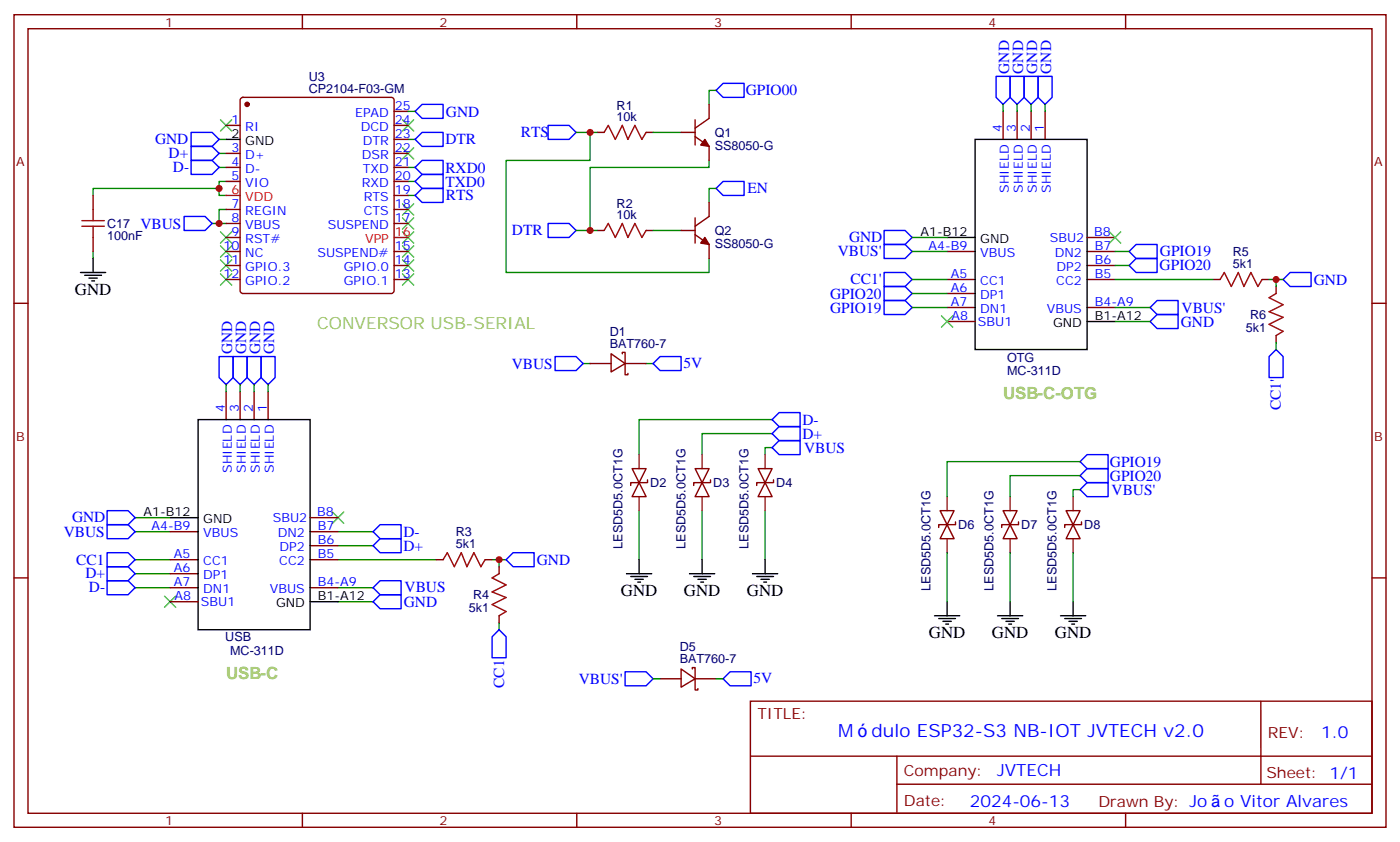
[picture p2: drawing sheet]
<svg xmlns="http://www.w3.org/2000/svg" width="353mm" height="212mm" viewBox="0 0 353 212" stroke-linecap="round" stroke-linejoin="round" font-family="sans-serif">
<g fill="none" stroke="#870000" stroke-width=".35">
<path d="M3.5 3.7h345.7v204.6h-345.7zM7.1 7.2h338.6v197.6h-338.6zM76.2 3.7v3.5M145.3 3.7v3.5M214.5 3.7v3.5M283.6 3.7v3.5M57 31.6h3.5M57 38.6h3.5M60.7 24.7l.5-.2h37.4a.71 .71 0 0 1 .7 .7v48l-.2 .5-.5 .2h-37.4l-.5-.2-.2-.5v-48zM99.3 31.6h3.5M99.3 38.6h3.5M99.3 35.1h3.5"/>
<path d="M99.3 28h3.5M150.5 33.3h1.7M162.8 33.3h1.8M171.6 33.3h3.6M175.2 34.4l3.5 2.5v3.5M175.2 30.2v6.3M178.7 26.3v3.5l-3.5 2.5M252.8 28v7.1M256.3 28v7.1M259.8 28v7.1M263.3 28v7.1M23.5 49.2v3.5"/>
<path d="M23.5 59.8v3.5M57 42.2h3.5M57 45.7h3.5M57 52.7h3.5M57 56.3h3.5M57 59.8h3.5M99.3 42.2h3.5M99.3 45.7h3.5M99.3 52.7h3.5M99.3 56.3h3.5M99.3 49.2h3.5M150.5 58h1.7"/>
<path d="M162.8 58h1.8M171.6 58h3.6M175.2 59.1l3.5 2.5v3.5M175.2 54.9v6.3M178.7 51v3.5l-3.5 2.5M273.9 59.8h7.1M3.5 76.4h3.6M57 63.3h3.5M57 66.9h3.5M57 70.4h3.5M99.3 63.3h3.5M99.3 66.9h3.5"/>
<path d="M99.3 70.4h3.5M238.7 63.3h7M238.7 70.4h7M238.7 73.9h7M238.7 77.4h7M273.9 63.3h7.1M273.9 66.9h7.1M273.9 70.4h7.1M273.9 77.4h7.1M305.7 70.4h1.7M318 70.4h1.8M321.6 72.1v1.8"/>
<path d="M345.7 76.4h3.5M57 98.6v7.1M60.5 98.6v7.1M64 98.6v7.1M67.6 98.6v7.1M148.7 91.5h5.3M154 89.1l3.5 2.4-3.5 2.2zM156.8 89.1v-.4h.7v5.7h.7v-.4M157.5 91.5h5.3M238.7 81h7M321.6 84.5v1.8M159.3 118h3.5l-1.8 3.5z"/>
<path d="M175.2 118h3.5l-1.8 3.5zM191 118h3.6l-1.8 3.5zM42.9 133.9h7M78.1 133.9h7.1M78.1 137.4h7.1M78.1 130.4h7.1M161 121.5l1.8 3.6h-3.5zM163.2 120.8v.7h-4.3v.7M176.9 121.5l1.8 3.6h-3.5zM179 120.8v.7h-4.2v.7M192.8 121.5l1.8 3.6h-3.6zM194.9 120.8v.7h-4.2v.7"/>
<path d="M236.9 128.6h3.5l-1.7 3.5zM238.7 132.1l1.7 3.5h-3.5zM240.8 131.4v.7h-4.3v.7M252.8 128.6h3.5l-1.8 3.5zM254.5 132.1l1.8 3.5h-3.5zM256.6 131.4v.7h-4.2v.7M268.6 128.6h3.6l-1.8 3.5zM270.4 132.1l1.8 3.5h-3.6zM272.5 131.4v.7h-4.2v.7M3.5 145.5h3.6M42.9 140.9h7M42.9 144.5h7"/>
<path d="M42.9 148h7M42.9 151.5h7M78.1 140.9h7.1M78.1 148h7.1M109.9 140.9h1.8M122.2 140.9h1.8M125.8 142.7v1.8M125.8 155v1.8M345.7 145.5h3.5M166.3 170.9h5.3M171.6 168.5l3.6 2.4-3.6 2.1zM174.4 168.5v-.4h.8v5.6h.7v-.3"/>
<path d="M175.2 170.9h5.2M189.1 176.6h156.6v28.2h-156.6zM317.7 176.6v20.9M189.1 190.4h156.5M226 197.5h119.6M226 190.4v14.1M76.2 204.8v3.5M145.3 204.8v3.5M214.5 204.8v3.5M283.6 204.8v3.5"/>
</g>
<g fill="none" stroke="#008700" stroke-width=".35">
<path d="M55.2 35.1h1.8M55.2 38.6h1.8M102.8 35.1h1.8M102.8 28h1.8M145.2 33.3h5.3M148.7 33.3v7.1h-21.2v28.2h51.2v-3.5M164.6 33.3h7M180.4 22.8h-1.7v3.5M252.8 26.3v1.7M256.3 26.3v1.7M259.8 26.3v1.7M263.3 26.3v1.7"/>
<path d="M53.4 56.3h3.6M55.2 47.4h-31.7v1.8M55.2 42.2h1.8M57 45.7h-1.8v3.5h1.8M57 52.7h-1.8v3.6M102.8 49.2h1.8M102.8 45.7h1.8M102.8 42.2h1.8M145.2 58h5.3M164.6 58h7M178.7 40.4v1.8h-30v15.8M180.4 47.4h-1.7v3.6"/>
<path d="M229.8 59.8h8.9M23.5 63.3v1.8M229.8 77.4h8.9M229.8 63.3h8.9M229.8 73.9h8.9M229.8 70.4h8.9M281 77.4h8.8M281 63.3h3.5M281 66.9h3.5M281 70.4h24.7M319.8 70.4h1.8v1.7M321.6 70.4h1.7"/>
<path d="M57 96.8v1.8M60.5 96.8v1.8M64 96.8v1.8M67.6 96.8v1.8M146.9 91.5h1.8M162.8 91.5h1.8M281 81h8.8M321.6 86.3v1.7M194.6 105.7h-33.6v8.8M194.6 109.2h-17.7v5.3M194.6 112.7h-1.8v1.8M272.2 119.8h-17.7v5.3"/>
<path d="M272.2 116.2h-33.5v8.9M34 133.9h8.9M34 130.4h8.9M85.2 137.4h8.8M85.2 133.9h8.8M161 128.6v12.3M176.9 128.6v12.3M192.8 128.6v12.3M238.7 139.2v12.3M254.5 139.2v12.3M270.4 139.2v12.3M272.2 123.3h-1.8v1.8"/>
<path d="M34 140.9h8.9M34 144.5h8.9M34 148h8.9M85.2 140.9h24.7M85.2 148h8.8M85.2 151.5h8.8M124 140.9h1.8v1.8M125.8 140.9h1.7M125.8 156.8v1.8M164.6 170.9h1.7M180.4 170.9h1.8"/>
</g>
<g fill="none" stroke="#00f" stroke-width=".35">
<path d="M251 19.2h3.5v5.3l-1.7 1.8-1.8-1.8zM254.5 19.2h3.6v5.3l-1.8 1.8-1.8-1.8zM258.1 19.2h3.5v5.3l-1.8 1.8-1.7-1.8zM261.6 19.2h3.5v5.3l-1.8 1.8-1.7-1.8zM48.2 36.9h5.2l1.8 1.7-1.8 1.8h-5.2zM48.2 33.3h5.2l1.8 1.8-1.8 1.8h-5.2zM104.6 35.1l1.8-1.8h5.3v3.6h-5.3zM104.6 28l1.8-1.7h5.3v3.5h-5.3zM138.1 31.6h5.3l1.8 1.7-1.8 1.8h-5.3zM182.2 21h5.3v3.5h-5.3l-1.8-1.7zM46.4 54.5h5.3l1.7 1.8-1.7 1.7h-5.3zM48.2 40.4h5.2l1.8 1.8-1.8 1.7h-5.2z"/>
<path d="M104.6 49.2l1.8-1.8h5.3v3.6h-5.3zM104.6 45.7l1.8-1.8h5.3v3.5h-5.3zM104.6 42.2l1.8-1.8h5.3v3.5h-5.3zM138.1 56.3h5.3l1.8 1.7-1.8 1.8h-5.3zM182.2 45.7h5.3v3.5h-5.3l-1.8-1.8zM222.8 58h5.3l1.7 1.8-1.7 1.8h-5.3zM222.8 61.6h5.3l1.7 1.7-1.7 1.8h-5.3zM222.8 75.7h5.3l1.7 1.7-1.7 1.8h-5.3zM222.8 72.1h5.3l1.7 1.8-1.7 1.8h-5.3zM222.8 68.6h5.3l1.7 1.8-1.7 1.7h-5.3zM284.5 63.3l1.8-1.7h5.3v3.5h-5.3zM284.5 66.9l1.8-1.8h5.3v3.5h-5.3z"/>
<path d="M289.8 77.4l1.8-1.7h5.3v3.5h-5.3zM325.1 68.6h5.3v3.5h-5.3l-1.8-1.7zM55.2 89.8h3.5v5.3l-1.7 1.7-1.8-1.7zM58.7 89.8h3.6v5.3l-1.8 1.7-1.8-1.7zM62.3 89.8h3.5v5.3l-1.8 1.7-1.7-1.7zM65.8 89.8h3.5v5.3l-1.7 1.7-1.8-1.7zM139.9 89.8h5.3l1.7 1.7-1.7 1.8h-5.3zM164.6 91.5l1.7-1.7h5.3v3.5h-5.3zM289.8 81l1.8-1.8h5.3v3.5h-5.3zM321.6 88l1.7 1.8v5.3h-3.5v-5.3zM194.6 112.7l1.7-1.8h5.3v3.6h-5.3zM194.6 105.7l1.7-1.8h5.3v3.5h-5.3z"/>
<path d="M194.6 109.2l1.7-1.8h5.3v3.5h-5.3zM272.2 119.8l1.7-1.8h5.3v3.5h-5.3zM272.2 116.2l1.7-1.7h5.3v3.5h-5.3zM27 139.2h5.3l1.7 1.7-1.7 1.8h-5.3zM27 128.6h5.3l1.7 1.8-1.7 1.7h-5.3zM27 132.1h5.3l1.7 1.8-1.7 1.7h-5.3zM95.8 135.6h5.3v3.6h-5.3l-1.8-1.8zM95.8 132.1h5.3v3.5h-5.3l-1.8-1.7zM272.2 123.3l1.7-1.8h5.3v3.6h-5.3zM27 142.7h5.3l1.7 1.8-1.7 1.7h-5.3zM27 146.2h5.3l1.7 1.8-1.7 1.8h-5.3zM94 151.5l1.8-1.7h5.3v3.5h-5.3z"/>
<path d="M94 148l1.8-1.8h5.3v3.6h-5.3zM125.8 158.6l1.7 1.7v5.3h-3.5v-5.3zM127.5 140.9l1.8-1.7h5.3v3.5h-5.3zM157.5 169.2h5.3l1.8 1.7-1.8 1.8h-5.3zM182.2 170.9l1.8-1.7h5.3v3.5h-5.3z"/>
</g>
<path d="M152.2 33.3l1.1-1.7 1.7 3.5 1.8-3.5 1.4 3.5 1.8-3.5 1.7 3.5 1.1-1.8M20.6 57h5.7M20.6 55.6h5.7M23.5 52.7v2.9M23.5 57v2.8M152.2 58l1.1-1.7 1.7 3.5 1.8-3.5 1.4 3.5 1.8-3.5 1.7 3.5 1.1-1.8M307.4 70.4l1.1-1.8 1.8 3.5 1.7-3.5 1.4 3.5 1.8-3.5 1.8 3.5 1-1.7M321.6 73.9l-1.8 1.1 3.5 1.7-3.5 1.8 3.5 1.4-3.5 1.8 3.5 1.7-1.7 1.1M111.7 140.9l1-1.7 1.8 3.5 1.7-3.5 1.5 3.5 1.7-3.5 1.8 3.5 1-1.8M125.8 144.5l-1.8 1 3.5 1.8-3.5 1.7 3.5 1.5-3.5 1.7 3.5 1.8-1.7 1" fill="none" stroke="#a10000" stroke-width=".35"/>
<g fill="none" stroke="#3c3" stroke-width=".35">
<path d="M55.6 30.2l2.8 2.8M58.4 30.2l-2.8 2.8M101.4 37.2l2.8 2.8M101.4 30.2l2.8 2.8M104.2 37.2l-2.8 2.8M104.2 30.2l-2.8 2.8M55.6 58.4l2.8 2.8M58.4 58.4l-2.8 2.8M101.4 51.3l2.8 2.9M101.4 54.9l2.8 2.8M101.4 58.4l2.8 2.8M104.2 51.3l-2.8 2.9"/>
<path d="M104.2 54.9l-2.8 2.8M104.2 58.4l-2.8 2.8M279.6 58.4l2.8 2.8M282.4 58.4l-2.8 2.8M55.6 69l2.8 2.8M55.6 65.4l2.8 2.9M55.6 61.9l2.8 2.8M58.4 69l-2.8 2.8M58.4 65.4l-2.8 2.9M58.4 61.9l-2.8 2.8M101.4 61.9l2.8 2.8M101.4 65.4l2.8 2.9"/>
<path d="M101.4 69l2.8 2.8M104.2 61.9l-2.8 2.8M104.2 65.4l-2.8 2.9M104.2 69l-2.8 2.8M237.2 79.6l2.9 2.8M240.1 79.6l-2.9 2.8M83.8 128.9l2.8 2.9M86.6 128.9l-2.8 2.9M41.5 150.1l2.8 2.8M44.3 150.1l-2.8 2.8"/>
</g>
<g fill="none" stroke="#000" stroke-width=".35">
<path d="M57 35.1h3.5M245.7 35.1h28.2v52.9h-28.2zM238.7 59.8h7M20.3 68.6h6.3M21.3 69.3h4.3M22.4 70h2.1M23.1 70.7h.7M23.5 65.1v3.5M273.9 81h7.1M49.9 105.7h28.2v52.9h-28.2zM42.9 130.4h7M78.1 151.5h7.1"/>
<path d="M157.9 144.5h6.3M158.9 145.2h4.3M160 145.9h2.1M160.7 146.6h.7M161 140.9v3.6M173.7 144.5h6.4M174.8 145.2h4.2M175.9 145.9h2.1M176.6 146.6h.7M176.9 140.9v3.6M189.6 144.5h6.4M190.7 145.2h4.2"/>
<path d="M191.7 145.9h2.2M192.4 146.6h.7M192.8 140.9v3.6M235.5 155h6.3M236.5 155.8h4.3M237.6 156.5h2.1M238.3 157.2h.7M238.7 151.5v3.5M251.4 155h6.3M252.4 155.8h4.2M253.5 156.5h2.1M254.2 157.2h.7"/>
<path d="M254.5 151.5v3.5M267.2 155h6.4M268.3 155.8h4.2M269.3 156.5h2.2M270.1 157.2h.7M270.4 151.5v3.5"/>
</g>
<path d="M161 114.5v3.5M176.9 114.5v3.5M192.8 114.5v3.5M161 125.1v3.5M176.9 125.1v3.5M192.8 125.1v3.5M238.7 125.1v3.5M238.7 135.6v3.6M254.5 125.1v3.5M254.5 135.6v3.6M270.4 125.1v3.5M270.4 135.6v3.6" fill="none" stroke="#8c2424" stroke-width=".35"/>
<g fill="#870000" stroke="#870000" stroke-width=".35">
<path d="M177.6 35.1l1.1 1.8-2.1-.4z"/>
<path d="M177.6 59.8l1.1 1.8-2.1-.4z"/>
<circle cx="62.3" cy="26.3" r=".53"/>
</g>
<path d="M57 49.2h3.5M99.3 59.8h3.5" fill="none" stroke="#f00" stroke-width=".35"/>
<g fill="#c00">
<circle cx="125.8" cy="140.9" r=".88"/>
<circle cx="148.7" cy="33.3" r=".88"/>
<circle cx="148.7" cy="58" r=".88"/>
<circle cx="55.2" cy="47.4" r=".88"/>
<circle cx="55.2" cy="56.3" r=".88"/>
<circle cx="321.6" cy="70.4" r=".88"/>
</g>
<g font-size="4.6" fill="#00f">
<text x="211.2" y="185.6">M</text>
<text x="219.6" y="185.6">dulo ESP32-S3 NB-IOT JVTECH v2.0</text>
</g>
<g font-size="4.2">
<text x="18.9" y="74.3">GND</text>
<text x="156.5" y="150.1">GND</text>
<text x="172.3" y="150.1">GND</text>
<text x="188.2" y="150.1">GND</text>
<text x="234.1" y="160.7">GND</text>
<text x="249.9" y="160.7">GND</text>
<text x="265.8" y="160.7">GND</text>
</g>
<g font-size="4.2" fill="#a7c43b">
<text x="79.9" y="82.7">CONVERSOR USB-SERIAL</text>
<text x="252.8" y="100.4">USB-C-OTG</text>
<text x="57" y="170.9">USB-C</text>
</g>
<g font-size="4.2" fill="#00f">
<text x="332.9" y="185.8">1.0</text>
<text x="251.3" y="195.4">JVTECH</text>
<text x="244.3" y="203.2">2024-06-13</text>
<text x="308.5" y="203.1">o Vitor Alvares</text>
</g>
<g font-size="3.9" fill="#00f">
<text x="187.9" y="24">GPIO00</text>
<text x="254.3" y="18.6" transform="rotate(-90 254.3 18.6)">GND</text>
<text x="257.8" y="18.6" transform="rotate(-90 257.8 18.6)">GND</text>
<text x="261.3" y="18.6" transform="rotate(-90 261.3 18.6)">GND</text>
<text x="264.9" y="18.6" transform="rotate(-90 264.9 18.6)">GND</text>
<text x="112.4" y="29.3">GND</text>
<text x="131.2" y="34.6">RTS</text>
<text x="39.1" y="36.4">GND</text>
<text x="42.5" y="39.9">D+</text>
<text x="112.2" y="36.3">DTR</text>
<text x="43.6" y="43.4">D-</text>
<text x="112.2" y="47">TXD0</text>
<text x="112.2" y="43.5">RXD0</text>
<text x="112.4" y="50.5">RTS</text>
<text x="188.4" y="48.7">EN</text>
<text x="35.4" y="57.5">VBUS</text>
<text x="129" y="59.3">DTR</text>
<text x="211.1" y="64.5">VBUS'</text>
<text x="213.9" y="60.9">GND</text>
<text x="292.3" y="64.5">GPIO19</text>
<text x="214.3" y="71.6">CC1'</text>
<text x="292.2" y="68.1">GPIO20</text>
<text x="331.1" y="71.8">GND</text>
<text x="209.2" y="75.2">GPIO20</text>
<text x="209.2" y="78.7">GPIO19</text>
<text x="297.5" y="82.4">GND</text>
<text x="297.7" y="78.7">VBUS'</text>
<text x="58.5" y="89.1" transform="rotate(-90 58.5 89.1)">GND</text>
<text x="62" y="89.1" transform="rotate(-90 62 89.1)">GND</text>
<text x="65.6" y="89.1" transform="rotate(-90 65.6 89.1)">GND</text>
<text x="69.1" y="89.1" transform="rotate(-90 69.1 89.1)">GND</text>
<text x="129" y="92.9">VBUS</text>
<text x="172.2" y="92.6">5V</text>
<text x="202.2" y="107">D-</text>
<text x="322.8" y="103.4" transform="rotate(-90 322.8 103.4)">CC1'</text>
<text x="202.2" y="110.5">D+</text>
<text x="202.6" y="114">VBUS</text>
<text x="279.7" y="117.5">GPIO19</text>
<text x="279.7" y="121.1">GPIO20</text>
<text x="280.1" y="124.6">VBUS'</text>
<text x="18.2" y="131.4">GND</text>
<text x="16.1" y="135.2">VBUS</text>
<text x="101.7" y="135.2">D-</text>
<text x="19.2" y="142.2">CC1</text>
<text x="101.7" y="138.8">D+</text>
<text x="135.3" y="142.4">GND</text>
<text x="21.5" y="145.6">D+</text>
<text x="22.4" y="149.1">D-</text>
<text x="102" y="149.2">VBUS</text>
<text x="101.8" y="153">GND</text>
<text x="127" y="173.2" transform="rotate(-90 127 173.2)">CC1</text>
<text x="145.8" y="172.1">VBUS'</text>
<text x="189.9" y="172">5V</text>
</g>
<g font-size="3.9" fill="#800">
<text x="190.9" y="181.2">TITLE:</text>
<text x="319.5" y="185.8">REV:</text>
<text x="227.8" y="195.4">Company:</text>
<text x="319.1" y="196">Sheet: 1/1</text>
<text x="227.8" y="203">Date:</text>
<text x="276.8" y="203.1">Drawn By: Jo</text>
</g>
<g font-size="3.2" fill="#800">
<text x="41.6" y="6.7">1</text>
<text x="110.8" y="6.7">2</text>
<text x="179.9" y="6.7">3</text>
<text x="249.1" y="6.7">4</text>
<text x="4.1" y="41.8">A</text>
<text x="346.3" y="41.8">A</text>
<text x="4.1" y="110.9">B</text>
<text x="346.3" y="110.9">B</text>
<text x="41.6" y="207.8">1</text>
<text x="110.8" y="207.8">2</text>
<text x="179.9" y="207.8">3</text>
<text x="249.1" y="207.8">4</text>
</g>
<g font-size="3.2" fill="#000080">
<text x="77.8" y="23.5">CP2104-F03-GM</text>
<text x="77.8" y="20.3">U3</text>
<text x="155.4" y="27.6">R1</text>
<text x="155.4" y="30.5">10k</text>
<text x="180.1" y="34.5">Q1</text>
<text x="180.1" y="37.7">SS8050-G</text>
<text x="155.4" y="52.3">R2</text>
<text x="27" y="57.4">C17</text>
<text x="155.4" y="55.2">10k</text>
<text x="180.1" y="59.2">Q2</text>
<text x="27" y="60.4">100nF</text>
<text x="180.1" y="62.4">SS8050-G</text>
<text x="310.6" y="64.4">R5</text>
<text x="310.6" y="67.6">5k1</text>
<text x="314" y="83.5">5k1</text>
<text x="315" y="80.3">R6</text>
<text x="153.6" y="87.7">BAT760-7</text>
<text x="153.6" y="84.5">D1</text>
<text x="253.8" y="94.4">MC-311D</text>
<text x="253.8" y="91.2">OTG</text>
<text x="163.9" y="122.7">D2</text>
<text x="179.7" y="122.7">D3</text>
<text x="195.6" y="122.7">D4</text>
<text x="114.8" y="135">R3</text>
<text x="241.5" y="133.3">D6</text>
<text x="257.4" y="133.3">D7</text>
<text x="273.2" y="133.3">D8</text>
<text x="114.8" y="138.1">5k1</text>
<text x="156.9" y="138.1" transform="rotate(-90 156.9 138.1)">LESD5D5.0CT1G</text>
<text x="172.8" y="138.1" transform="rotate(-90 172.8 138.1)">LESD5D5.0CT1G</text>
<text x="188.6" y="138.1" transform="rotate(-90 188.6 138.1)">LESD5D5.0CT1G</text>
<text x="234.5" y="148.7" transform="rotate(-90 234.5 148.7)">LESD5D5.0CT1G</text>
<text x="250.4" y="148.7" transform="rotate(-90 250.4 148.7)">LESD5D5.0CT1G</text>
<text x="266.3" y="148.7" transform="rotate(-90 266.3 148.7)">LESD5D5.0CT1G</text>
<text x="118.2" y="154.1">5k1</text>
<text x="119.2" y="150.9">R4</text>
<text x="56.8" y="161.5">USB</text>
<text x="58" y="165">MC-311D</text>
<text x="171.3" y="167">BAT760-7</text>
<text x="171.3" y="163.9">D5</text>
</g>
<g font-size="3.2" fill="#00f">
<text x="89.5" y="29.5">EPAD</text>
<text x="99.5" y="27.7">25</text>
<text x="58.3" y="31.2">1</text>
<text x="61.8" y="33">RI</text>
<text x="90.9" y="33">DCD</text>
<text x="99.5" y="34.7">23</text>
<text x="99.5" y="31.2">24</text>
<text x="252.4" y="33.2" transform="rotate(-90 252.4 33.2)">4</text>
<text x="255.9" y="33.2" transform="rotate(-90 255.9 33.2)">3</text>
<text x="259.5" y="33.2" transform="rotate(-90 259.5 33.2)">2</text>
<text x="263" y="33.2" transform="rotate(-90 263 33.2)">1</text>
<text x="58.3" y="38.3">3</text>
<text x="58.3" y="41.8">4</text>
<text x="61.8" y="40">D+</text>
<text x="91.2" y="40">DSR</text>
<text x="91.4" y="36.5">DTR</text>
<text x="99.5" y="41.8">21</text>
<text x="99.5" y="38.3">22</text>
<text x="58.3" y="45.3">5</text>
<text x="61.8" y="43.6">D-</text>
<text x="61.8" y="47.1">VIO</text>
<text x="91.2" y="47.1">RXD</text>
<text x="91.4" y="43.6">TXD</text>
<text x="99.5" y="45.3">20</text>
<text x="58.3" y="52.4">7</text>
<text x="91.7" y="50.6">RTS</text>
<text x="99.5" y="52.4">18</text>
<text x="99.5" y="48.9">19</text>
<text x="254.2" y="48.5" transform="rotate(-90 254.2 48.5)">SHIELD</text>
<text x="257.7" y="48.5" transform="rotate(-90 257.7 48.5)">SHIELD</text>
<text x="261.2" y="48.5" transform="rotate(-90 261.2 48.5)">SHIELD</text>
<text x="264.8" y="48.5" transform="rotate(-90 264.8 48.5)">SHIELD</text>
<text x="58.3" y="55.9">8</text>
<text x="58.3" y="59.4">9</text>
<text x="61.8" y="54.2">REGIN</text>
<text x="61.8" y="57.7">VBUS</text>
<text x="82.6" y="57.7">SUSPEND</text>
<text x="91.7" y="54.2">CTS</text>
<text x="99.5" y="55.9">17</text>
<text x="275.7" y="59.4">B8</text>
<text x="56.3" y="63">10</text>
<text x="61.8" y="61.2">RST#</text>
<text x="61.8" y="64.7">NC</text>
<text x="80" y="64.7">SUSPEND#</text>
<text x="99.5" y="63">15</text>
<text x="234" y="63">A4-B9</text>
<text x="247" y="64.7">VBUS</text>
<text x="264.5" y="60.9">SBU2</text>
<text x="265.8" y="64.7">DN2</text>
<text x="275.9" y="63">B7</text>
<text x="56.3" y="66.5">11</text>
<text x="56.3" y="70">12</text>
<text x="61.8" y="68.3">GPIO.3</text>
<text x="61.8" y="71.8">GPIO.2</text>
<text x="86.6" y="71.8">GPIO.1</text>
<text x="86.6" y="68.3">GPIO.0</text>
<text x="99.5" y="70">13</text>
<text x="99.5" y="66.5">14</text>
<text x="239.6" y="70">A5</text>
<text x="247" y="71.8">CC1</text>
<text x="266.2" y="71.8">CC2</text>
<text x="266.3" y="68.3">DP2</text>
<text x="275.9" y="70">B5</text>
<text x="275.9" y="66.5">B6</text>
<text x="239.6" y="73.6">A6</text>
<text x="239.6" y="77.1">A7</text>
<text x="247" y="75.3">DP1</text>
<text x="275.9" y="77.1">B4-A9</text>
<text x="239.8" y="80.6">A8</text>
<text x="246.4" y="82">SBU1</text>
<text x="247" y="78.8">DN1</text>
<text x="263.8" y="78.8">VBUS</text>
<text x="56.6" y="103.7" transform="rotate(-90 56.6 103.7)">4</text>
<text x="60.1" y="103.7" transform="rotate(-90 60.1 103.7)">3</text>
<text x="63.7" y="103.7" transform="rotate(-90 63.7 103.7)">2</text>
<text x="67.2" y="103.7" transform="rotate(-90 67.2 103.7)">1</text>
<text x="58.4" y="119.1" transform="rotate(-90 58.4 119.1)">SHIELD</text>
<text x="61.9" y="119.1" transform="rotate(-90 61.9 119.1)">SHIELD</text>
<text x="65.4" y="119.1" transform="rotate(-90 65.4 119.1)">SHIELD</text>
<text x="69" y="119.1" transform="rotate(-90 69 119.1)">SHIELD</text>
<text x="68.8" y="131.4">SBU2</text>
<text x="79.9" y="130">B8</text>
<text x="38.2" y="133.5">A4-B9</text>
<text x="51.2" y="135.3">VBUS</text>
<text x="70" y="135.3">DN2</text>
<text x="80.1" y="137.1">B6</text>
<text x="80.1" y="133.5">B7</text>
<text x="43.8" y="140.6">A5</text>
<text x="51.2" y="142.3">CC1</text>
<text x="70.4" y="142.3">CC2</text>
<text x="70.5" y="138.8">DP2</text>
<text x="80.1" y="140.6">B5</text>
<text x="43.8" y="144.1">A6</text>
<text x="43.8" y="147.6">A7</text>
<text x="51.2" y="145.9">DP1</text>
<text x="51.2" y="149.4">DN1</text>
<text x="68" y="149.4">VBUS</text>
<text x="80.1" y="147.6">B4-A9</text>
<text x="44" y="151.2">A8</text>
<text x="50.6" y="152.6">SBU1</text>
</g>
<g font-size="3.2">
<text x="58.3" y="34.7">2</text>
<text x="61.8" y="36.5">GND</text>
<text x="231.9" y="59.4">A1-B12</text>
<text x="247" y="61.2">GND</text>
<text x="265.3" y="82.4">GND</text>
<text x="275.9" y="80.6">B1-A12</text>
<text x="36.1" y="130">A1-B12</text>
<text x="51.2" y="131.8">GND</text>
<text x="69.6" y="152.9">GND</text>
<text x="80.1" y="151.2">B1-A12</text>
</g>
<g font-size="3.2" fill="#f00">
<text x="58.3" y="48.9">6</text>
<text x="61.8" y="50.6">VDD</text>
<text x="99.5" y="59.4">16</text>
<text x="92" y="61.2">VPP</text>
</g>
</svg>
